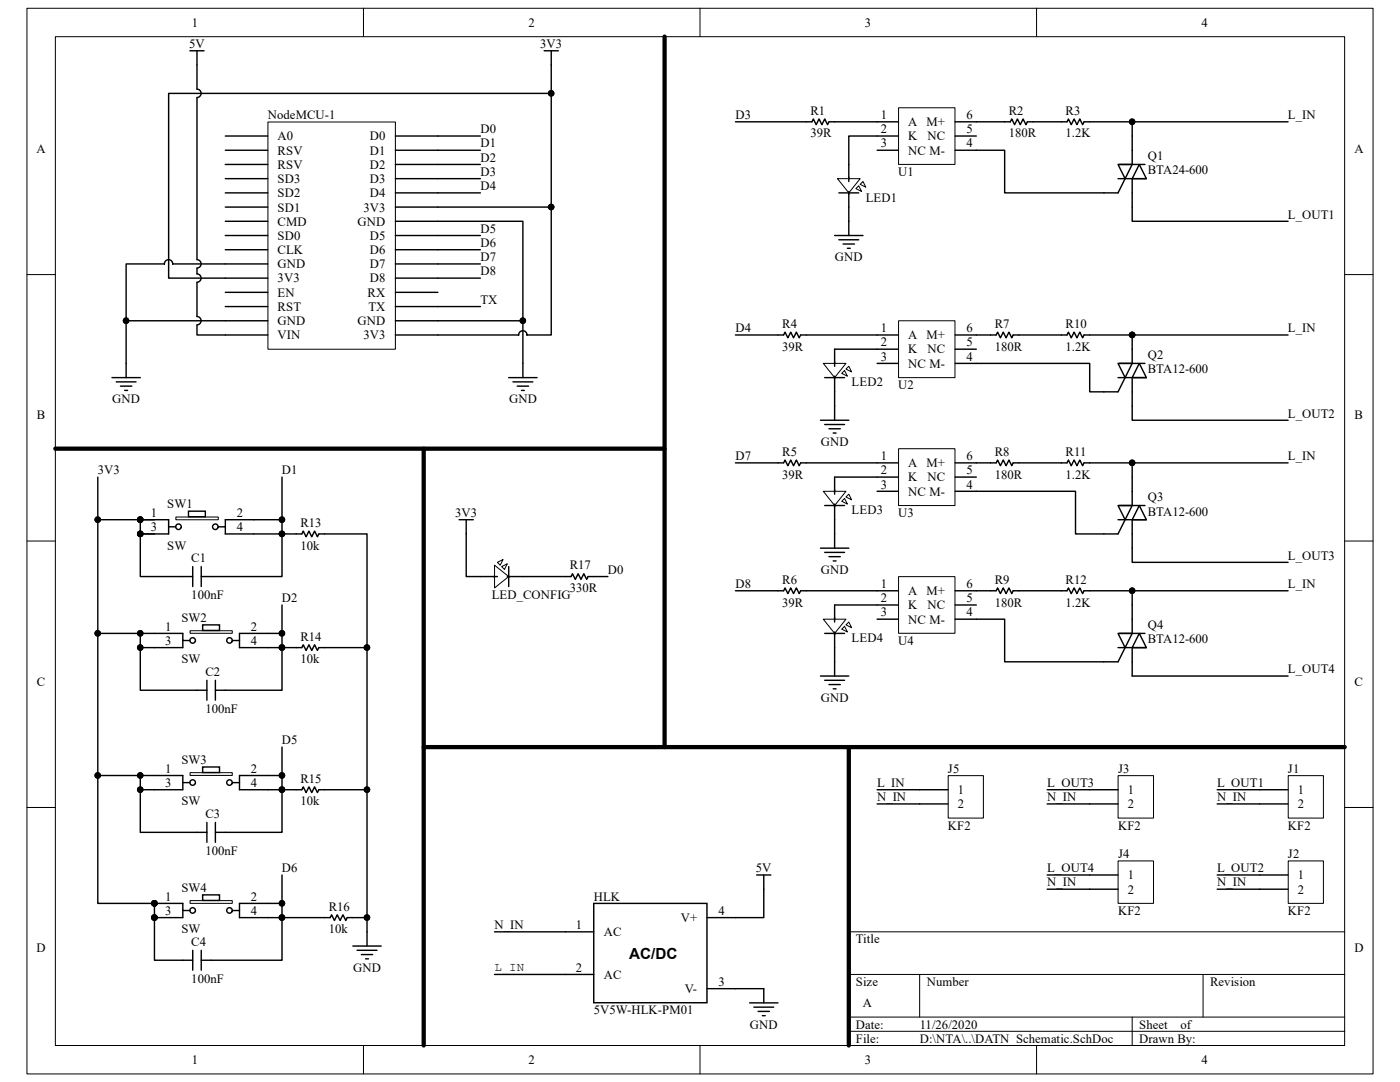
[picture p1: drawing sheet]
<svg xmlns="http://www.w3.org/2000/svg" width="279mm" height="216mm" viewBox="0 0 279 216" stroke-linecap="round" stroke-linejoin="round" font-family="sans-serif">
<path d="M5.4 1.7h268.6v212.6h-268.6z" fill="none" stroke="#000" stroke-width=".2"/>
<path d="M11.1 7.4h257.3v201.2h-257.3z" fill="#fff"/>
<g fill="none" stroke="#000" stroke-width=".2">
<path d="M11 7.3h257.4v201.3h-257.4zM72.5 1.6v5.7M139.7 1.6v5.7M206.9 1.6v5.7M5.4 54.8h5.6M268.4 54.8h5.6M5.4 108h5.6M268.4 108h5.6M5.4 161.1h5.6M268.4 161.1h5.6M169.4 194.4h99M183.5 194.4v8.5"/>
<path d="M240.1 194.4v8.5M268.4 185.9h-99v22.7M72.5 208.6v5.7M139.7 208.6v5.7M169.4 202.9h99M169.4 205.8h99M206.9 208.6v5.7M226 202.9v5.7"/>
</g>
<path d="M53.5 24.4h25.4v45.3h-25.4z" fill="#fff"/>
<path d="M53.5 24.3h25.4v45.4h-25.4z" fill="none" stroke="#000" stroke-width=".2"/>
<g fill="none" stroke="#000" stroke-width=".28">
<path d="M45 38.5h8.5M45 35.6h8.5M45 32.8h8.5M45 30h8.5M45 27.1h8.5M78.9 38.5h8.5M78.9 35.6h8.5M78.9 32.8h8.5M78.9 30h8.5M78.9 27.1h8.5M45 58.3h8.5M45 55.5h8.5"/>
<path d="M45 52.7h8.5M45 49.8h8.5M45 47h8.5M45 44.2h8.5M45 41.3h8.5M78.9 58.3h8.5M78.9 55.5h8.5M78.9 52.7h8.5M78.9 49.8h8.5M78.9 47h8.5M78.9 44.2h8.5M78.9 41.3h8.5"/>
<path d="M45 66.8h8.5M45 64h8.5M45 61.2h8.5M78.9 66.8h8.5M78.9 64h8.5M78.9 61.2h8.5"/>
</g>
<path d="M118.5 180.3h22.6v19.8h-22.6z" fill-rule="evenodd" fill="#fff" stroke="#000" stroke-width=".28"/>
<g fill="none" stroke="#000" stroke-width=".28">
<path d="M224.5 35.6l-1.4 2.9h-2.8M226 27.1v5.7M226 35.6v5.7M22.3 75.3h5.7M23.2 76.2h4M24 77h2.3M24.9 77.9h.6M25.2 72.5v2.8M101.5 75.3h5.7M102.4 76.2h3.9M103.2 77h2.3M104.1 77.9h.5"/>
<path d="M104.4 72.5v2.8M36.5 115h2M38.5 113.1v3.9M40.2 115h1.9M40.2 113.1v3.9M59.1 106.5h1.1l.3-.5 .6 1.1 .6-1.1 .5 1.1 .6-1.1 .5 1.1 .3-.6h1.2M39.3 137.7h2M41.3 135.7v4M43 137.7h2M43 135.7v4M59.1 129.2h1.1l.3-.5 .6 1.1 .6-1.1 .5 1.1 .6-1.1 .5 1.1 .3-.6h1.2M59.1 157.6h1.1l.3-.6 .6 1.1 .6-1.1 .5 1.1 .6-1.1 .5 1.1 .3-.5h1.2"/>
<path d="M39.3 166.1h2M41.3 164.1v4M43 164.1v4M43 166.1h2M36.5 191.6h2M38.5 189.6v4M40.2 189.6v4M40.2 191.6h1.9M64.8 183.1h1.1l.3-.6 .5 1.2 .6-1.2 .6 1.2 .5-1.2 .6 1.2 .3-.6h1.1M70.4 188.8h5.7M71.3 189.6h3.9M72.1 190.5h2.3"/>
<path d="M73 191.3h.5M73.2 185.9v2.9M112.8 185.9h5.7M112.8 194.4h5.7M141.1 183.1h5.7M141.1 197.3h5.7M152.4 197.3v2.8M149.6 200.1h5.7M150.5 201h3.9M151.3 201.8h2.3M152.1 202.7h.6"/>
</g>
<path d="M227.4 32.8l1.4 2.8h-2.8z" fill="#fff"/>
<path d="M227.4 32.8l1.4 2.8h-2.8z" fill="none" stroke="#000" stroke-width=".28"/>
<path d="M223.1 32.8h2.9l-1.5 2.8z" fill="#fff"/>
<path d="M223.1 32.8h2.9l-1.5 2.8zM223.1 35.6h5.7M223.4 32.8h5.1" fill="none" stroke="#000" stroke-width=".28"/>
<path d="M179.4 21.5h11.2v11.3h-11.2z" fill="#fff"/>
<path d="M179.3 21.5h11.3v11.3h-11.3z" fill="none" stroke="#000" stroke-width=".2"/>
<path d="M160.9 24.3h1.1l.3-.6 .6 1.2 .6-1.2 .5 1.2 .6-1.2 .6 1.2 .2-.6h1.2M175.1 24.3h4.2M175.1 27.1h4.2M175.1 30h4.2M190.6 24.3h4.2M190.6 27.1h4.2M190.6 30h4.2M200.5 24.3h1.1l.3-.6 .6 1.2 .5-1.2 .6 1.2 .6-1.2 .5 1.2 .3-.6h1.2M211.8 24.3h1.1l.3-.6 .6 1.2 .6-1.2 .5 1.2 .6-1.2 .6 1.2 .2-.6h1.2" fill="none" stroke="#000" stroke-width=".28"/>
<path d="M171.7 36.8l.5-.6 .6 1.2z" fill="#fff"/>
<path d="M171.7 36.8l.5-.6 .6 1.2z" fill="none" stroke="#000" stroke-width=".2"/>
<path d="M170.8 37.6l.6-.5 .5 1.1z" fill="#fff"/>
<path d="M170.8 37.6l.6-.5 .5 1.1z" fill="none" stroke="#000" stroke-width=".2"/>
<path d="M167.1 35.6h4.6l-2.3 2.9z" fill="#fff"/>
<path d="M167.1 35.6h4.6l-2.3 2.9z" fill="none" stroke="#000" stroke-width=".2"/>
<path d="M37.9 10.1h2.8M39.3 10.1v2.9M108.6 10.1h2.8M110 10.1v2.9M167.4 38.5h4M169.4 32.8v3.4M169.4 38.2v3.1M166.6 47h5.6M167.4 47.8h4M168.3 48.7h2.2M169.1 49.5h.6M169.4 44.2v2.8" fill="none" stroke="#000" stroke-width=".28"/>
<path d="M179.4 64.1h11.2v11.3h-11.2z" fill="#fff"/>
<path d="M179.3 64h11.3v11.4h-11.3z" fill="none" stroke="#000" stroke-width=".2"/>
<path d="M175.1 66.8h4.2M175.1 69.7h4.2M175.1 72.5h4.2M190.6 66.8h4.2M190.6 69.7h4.2M190.6 72.5h4.2" fill="none" stroke="#000" stroke-width=".28"/>
<path d="M179.4 89.6h11.2v11.3h-11.2z" fill="#fff"/>
<path d="M179.3 89.5h11.3v11.4h-11.3z" fill="none" stroke="#000" stroke-width=".2"/>
<path d="M175.1 92.4h4.2M175.1 95.2h4.2M175.1 98h4.2M190.6 92.4h4.2M190.6 95.2h4.2M190.6 98h4.2" fill="none" stroke="#000" stroke-width=".28"/>
<path d="M179.4 115.1h11.2v11.3h-11.2z" fill="#fff"/>
<path d="M179.3 115.1h11.3v11.3h-11.3z" fill="none" stroke="#000" stroke-width=".2"/>
<path d="M224.5 75.3l-1.4 2.9h-2.8M226 66.8v5.7M226 75.3v5.7M175.1 117.9h4.2M190.6 117.9h4.2M175.1 120.7h4.2M175.1 123.6h4.2M190.6 120.7h4.2M190.6 123.6h4.2" fill="none" stroke="#000" stroke-width=".28"/>
<circle cx="225.9" cy="66.8" r=".55" fill="#000" stroke="#000" stroke-width=".2"/>
<path d="M227.4 72.5l1.4 2.8h-2.8z" fill="#fff"/>
<path d="M227.4 72.5l1.4 2.8h-2.8z" fill="none" stroke="#000" stroke-width=".28"/>
<path d="M223.1 72.5h2.9l-1.5 2.8z" fill="#fff"/>
<path d="M223.1 72.5h2.9l-1.5 2.8zM223.1 75.3h5.7M223.4 72.5h5.1M226 95.2v5.7M224.5 103.7l-1.4 2.8h-2.8M226 103.7v5.7" fill="none" stroke="#000" stroke-width=".28"/>
<circle cx="225.9" cy="66.8" r=".55" fill="#000" stroke="#000" stroke-width=".2"/>
<path d="M227.4 100.9l1.4 2.8h-2.8z" fill="#fff"/>
<path d="M227.4 100.9l1.4 2.8h-2.8z" fill="none" stroke="#000" stroke-width=".28"/>
<path d="M223.1 100.9h2.9l-1.5 2.8z" fill="#fff"/>
<path d="M223.1 100.9h2.9l-1.5 2.8zM223.1 103.7h5.7M223.4 100.9h5.1M224.5 129.2l-1.4 2.9h-2.8M226 120.7v5.7M226 129.2v5.7" fill="none" stroke="#000" stroke-width=".28"/>
<path d="M227.4 126.4l1.4 2.8h-2.8z" fill="#fff"/>
<path d="M227.4 126.4l1.4 2.8h-2.8z" fill="none" stroke="#000" stroke-width=".28"/>
<path d="M223.1 126.4h2.9l-1.5 2.8z" fill="#fff"/>
<path d="M155.3 66.8h1.1l.3-.5 .5 1.1 .6-1.1 .6 1.1 .5-1.1 .6 1.1 .3-.6h1.1M197.7 66.8h1.1l.3-.5 .6 1.1 .5-1.1 .6 1.1 .6-1.1 .5 1.1 .3-.6h1.1M211.8 66.8h1.1l.3-.5 .6 1.1 .6-1.1 .5 1.1 .6-1.1 .6 1.1 .2-.6h1.2M155.3 92.4h1.1l.3-.6 .5 1.1 .6-1.1 .6 1.1 .5-1.1 .6 1.1 .3-.5h1.1M197.7 92.4h1.1l.3-.6 .6 1.1 .5-1.1 .6 1.1 .6-1.1 .5 1.1 .3-.5h1.1M211.8 92.4h1.1l.3-.6 .6 1.1 .6-1.1 .5 1.1 .6-1.1 .6 1.1 .2-.5h1.2M155.3 117.9h1.1l.3-.6 .5 1.1 .6-1.1 .6 1.1 .5-1.1 .6 1.1 .3-.5h1.1M197.7 117.9h1.1l.3-.6 .6 1.1 .5-1.1 .6 1.1 .6-1.1 .5 1.1 .3-.5h1.1M211.8 117.9h1.1l.3-.6 .6 1.1 .6-1.1 .5 1.1 .6-1.1 .6 1.1 .2-.5h1.2M223.1 126.4h2.9l-1.5 2.8zM223.1 129.2h5.7M223.4 126.4h5.1" fill="none" stroke="#000" stroke-width=".28"/>
<path d="M168.8 73.6l.6-.5 .6 1.1z" fill="#fff"/>
<path d="M168.8 73.6l.6-.5 .6 1.1z" fill="none" stroke="#000" stroke-width=".2"/>
<path d="M168.5 73.9l.6 1.2-1.1-.6z" fill="#fff"/>
<path d="M168.5 73.9l.6 1.2-1.1-.6z" fill="none" stroke="#000" stroke-width=".2"/>
<path d="M164.3 72.5h4.5l-2.2 2.8z" fill="#fff"/>
<path d="M164.3 72.5h4.5l-2.2 2.8z" fill="none" stroke="#000" stroke-width=".2"/>
<path d="M164.6 75.3h3.9M166.6 69.7v3.4M166.6 75.1v3.1" fill="none" stroke="#000" stroke-width=".28"/>
<path d="M169.4 98.6l.6 1.1-1.2-.5z" fill="#fff"/>
<path d="M169.4 98.6l.6 1.1-1.2-.5z" fill="none" stroke="#000" stroke-width=".2"/>
<path d="M168.5 99.5l.6 1.1-1.1-.6z" fill="#fff"/>
<path d="M168 100l.5-.5 .6 1.1z" fill="none" stroke="#000" stroke-width=".2"/>
<path d="M164.3 98h4.5l-2.2 2.9z" fill="#fff"/>
<path d="M164.3 98h4.5l-2.2 2.9z" fill="none" stroke="#000" stroke-width=".2"/>
<path d="M166.6 95.2v3.4M164.6 100.9h3.9M166.6 100.6v3.1" fill="none" stroke="#000" stroke-width=".28"/>
<path d="M169.4 124.1l.6 1.2-1.2-.6z" fill="#fff"/>
<path d="M168.8 124.7l.6-.6 .6 1.2z" fill="none" stroke="#000" stroke-width=".2"/>
<path d="M168.5 125l.6 1.1-1.1-.6z" fill="#fff"/>
<path d="M168 125.5l.5-.5 .6 1.1z" fill="none" stroke="#000" stroke-width=".2"/>
<path d="M164.3 123.6h4.5l-2.2 2.8z" fill="#fff"/>
<path d="M164.3 123.6h4.5l-2.2 2.8z" fill="none" stroke="#000" stroke-width=".2"/>
<g fill="none" stroke="#000" stroke-width=".28">
<path d="M163.7 83.9h5.7M164.6 84.7h3.9M165.4 85.6h2.3M166.3 86.4h.6M166.6 81v2.9M163.7 109.4h5.7M164.6 110.2h3.9M165.4 111.1h2.3M166.3 111.9h.6M166.6 106.5v2.9M163.7 134.9h5.7M164.6 126.4h3.9"/>
<path d="M164.6 135.7h3.9M165.4 136.6h2.3M166.3 137.4h.6M166.6 120.7v3.4M166.6 126.1v3.1M166.6 132.1v2.8"/>
</g>
<path d="M257.1 154.8h7v8.4h-7z" fill="#fff"/>
<path d="M257.1 154.8h7v8.4h-7z" fill="none" stroke="#000" stroke-width=".2"/>
<path d="M251.4 157.6h5.7M251.4 160.4h5.7" fill="none" stroke="#000" stroke-width=".28"/>
<path d="M257.1 171.8h7v8.5h-7z" fill="#fff"/>
<path d="M257.1 171.8h7v8.5h-7z" fill="none" stroke="#000" stroke-width=".2"/>
<path d="M251.4 174.6h5.7M251.4 177.4h5.7" fill="none" stroke="#000" stroke-width=".28"/>
<path d="M223.2 154.8h7v8.4h-7z" fill="#fff"/>
<path d="M223.1 154.8h7.1v8.4h-7.1z" fill="none" stroke="#000" stroke-width=".2"/>
<path d="M217.5 157.6h5.6M217.5 160.4h5.6" fill="none" stroke="#000" stroke-width=".28"/>
<path d="M223.2 171.8h7v8.5h-7z" fill="#fff"/>
<path d="M223.1 171.8h7.1v8.5h-7.1z" fill="none" stroke="#000" stroke-width=".2"/>
<path d="M217.5 174.6h5.6M217.5 177.4h5.6" fill="none" stroke="#000" stroke-width=".28"/>
<path d="M189.3 154.8h7v8.4h-7z" fill="#fff"/>
<path d="M189.2 154.8h7.1v8.4h-7.1z" fill="none" stroke="#000" stroke-width=".2"/>
<path d="M43.5 105.2a.55 .55 0 0 0-.7-.6 .55 .55 0 0 0-.2 .9 .55 .55 0 0 0 .9-.2M183.5 157.6h5.7M151 174.6h2.8M152.4 174.6v2.8M183.5 160.4h5.7" fill="none" stroke="#000" stroke-width=".28"/>
<path d="M35.1 103.2h8.5v.5h-8.5z" fill="#fff"/>
<path d="M35.1 103.2h8.5v.5h-8.5z" fill="none" stroke="#000" stroke-width=".2"/>
<path d="M37.6 102h3.4v1.1h-3.4z" fill-rule="evenodd" fill="#fff" stroke="#000" stroke-width=".28"/>
<path d="M28 103.7h5.7v1.4h1.4M33.7 105.1v1.4h-5.7M36.2 105.2a.55 .55 0 0 0-.7-.6 .55 .55 0 0 0-.3 .9 .55 .55 0 0 0 .9-.2M45 105.1v1.4h5.6M50.6 103.7h-5.6v1.4h-1.4M46.3 127.9a.55 .55 0 0 0-.6-.6 .55 .55 0 0 0-.3 .9 .55 .55 0 0 0 .9-.2" fill="none" stroke="#000" stroke-width=".28"/>
<g fill="#000" stroke="#000" stroke-width=".2">
<circle cx="28" cy="103.7" r=".55"/>
<circle cx="28" cy="106.5" r=".55"/>
</g>
<path d="M38 125.9h8.4v.5h-8.4z" fill="#fff"/>
<path d="M37.9 125.9h8.5v.5h-8.5z" fill="none" stroke="#000" stroke-width=".2"/>
<path d="M40.4 124.7h3.4v1.1h-3.4z" fill-rule="evenodd" fill="#fff" stroke="#000" stroke-width=".28"/>
<path d="M30.8 126.4h5.7v1.4h1.4M36.5 127.8v1.4h-5.7M39 127.9a.55 .55 0 0 0-.7-.6 .55 .55 0 0 0-.3 .9 .55 .55 0 0 0 1-.2M47.8 127.8v1.4h5.7M53.5 126.4h-5.7v1.4h-1.4M46.3 156.3a.55 .55 0 0 0-.6-.7 .55 .55 0 0 0-.3 .9 .55 .55 0 0 0 .9-.2" fill="none" stroke="#000" stroke-width=".28"/>
<path d="M38 154.2h8.4v.5h-8.4z" fill="#fff"/>
<path d="M37.9 154.2h8.5v.5h-8.5z" fill="none" stroke="#000" stroke-width=".2"/>
<path d="M40.4 153h3.4v1.1h-3.4z" fill-rule="evenodd" fill="#fff" stroke="#000" stroke-width=".28"/>
<path d="M30.8 154.7h5.7v1.5h1.4M36.5 156.2v1.4h-5.7M39 156.3a.55 .55 0 0 0-.7-.7 .55 .55 0 0 0-.3 .9 .55 .55 0 0 0 1-.2M47.8 156.2v1.4h5.7M53.5 154.7h-5.7v1.5h-1.4M46.3 181.8a.55 .55 0 0 0-.6-.7 .55 .55 0 0 0-.3 .9 .55 .55 0 0 0 .9-.2" fill="none" stroke="#000" stroke-width=".28"/>
<path d="M38 179.7h8.4v.6h-8.4z" fill="#fff"/>
<path d="M37.9 179.7h8.5v.6h-8.5z" fill="none" stroke="#000" stroke-width=".2"/>
<path d="M40.4 178.6h3.4v1.1h-3.4z" fill-rule="evenodd" fill="#fff" stroke="#000" stroke-width=".28"/>
<path d="M30.8 180.3h5.7v1.4h1.4M36.5 181.7v1.4h-5.7M39 181.8a.55 .55 0 0 0-.7-.7 .55 .55 0 0 0-.3 .9 .55 .55 0 0 0 1-.2M47.8 181.7v1.4h5.7M53.5 180.3h-5.7v1.4h-1.4" fill="none" stroke="#000" stroke-width=".28"/>
<g fill="#000" stroke="#000" stroke-width=".2">
<circle cx="30.8" cy="183.1" r=".55"/>
<circle cx="30.8" cy="180.2" r=".55"/>
</g>
<path d="M132.6 7.3v141.8h135.8M11 89.5h121.6M84.6 89.5v59.6M132.6 149.1h-48v59.5M169.4 149.1v59.5" fill="none" stroke="#000" stroke-width=".85"/>
<path d="M99.3 112.2l1.1-.6-.6 1.2z" fill="#fff"/>
<path d="M99.3 112.2l1.1-.6-.6 1.2z" fill="none" stroke="#000" stroke-width=".2"/>
<path d="M100.1 113.1l1.1-.6-.5 1.1z" fill="#fff"/>
<path d="M100.1 113.1l1.1-.6-.5 1.1z" fill="none" stroke="#000" stroke-width=".2"/>
<path d="M98.7 112.8l2.8 2.2-2.8 2.3z" fill="#fff"/>
<path d="M98.7 112.8l2.8 2.2-2.8 2.3z" fill="none" stroke="#000" stroke-width=".2"/>
<g fill="none" stroke="#000" stroke-width=".28">
<path d="M39.3 17.8a.84 .84 0 0 1 .8 .8 .84 .84 0 0 1-.8 .9M39.3 19.5v32.3a.84 .84 0 0 1 .8 .8 .84 .84 0 0 1-.8 .9M39.3 13v4.8M110 18.6h-76.3v36.9h11.3M110 13v53.8h-4.8M87.4 27.1h8.5M87.4 30h8.5M87.4 32.8h8.5M87.4 35.6h8.5M87.4 38.5h8.5M146.8 24.3h14.1M166.6 24.3h8.5"/>
<path d="M175.1 27.1h-5.7v5.7M194.8 30h5.7v8.5h19.8M194.8 24.3h5.7M206.2 24.3h5.6M217.5 24.3h8.5v2.8M226 24.3h31.1M34.5 52.7a.83 .83 0 0 0-.9-.9 .83 .83 0 0 0-.8 .9h-7.6v11.3M34.5 52.7h10.5M39.3 53.5v1.1a.84 .84 0 0 1 .8 .9 .84 .84 0 0 1-.8 .8v6.9a.84 .84 0 0 1 .8 .8 .84 .84 0 0 1-.8 .8M87.4 44.2h17v19.8M87.4 47h8.5M87.4 49.8h8.5"/>
<path d="M87.4 52.7h8.5M87.4 41.3h22.6M87.4 55.5h8.5M169.4 41.3v2.9M226 41.3v2.9h31.1M39.3 64.9v1.9h5.7M45 64h-19.8v8.5M87.4 64h17v8.5M87.4 66.8h16.1a.84 .84 0 0 1 .8-.8 .84 .84 0 0 1 .9 .8M87.4 61.2h8.5M146.8 66.8h8.5M160.9 66.8h14.2"/>
<path d="M166.6 69.7h8.5M166.6 78.2v2.8M194.8 72.5h22.7v5.7h2.8M194.8 66.8h2.9M203.3 66.8h8.5M217.5 66.8h39.6M19.5 95.2v85.1h11.3v11.3h5.7M56.3 95.2v8.5M146.8 92.4h8.5M160.9 92.4h14.2M166.6 95.2h8.5M194.8 98h19.8v8.5h5.7"/>
<path d="M194.8 92.4h2.9M203.3 92.4h8.5M217.5 92.4h8.5v2.8M226 81v2.9h31.1M226 92.4h31.1M19.5 103.7h11.3M28 103.7v2.8h2.8M28 106.5v8.5h8.5M50.6 103.7h5.7v11.3h-14.2M50.6 106.5h8.5M64.8 106.5h8.4v79.4M91.6 103.7h2.9"/>
<path d="M93 103.7v11.3h6.3M101.2 115h12.8l.3-.5 .5 1.1 .6-1.1 .5 1.1 .6-1.1 .6 1.1 .3-.6h3.9M101.5 113.1v3.9M146.8 117.9h8.5M160.9 117.9h14.2M166.6 103.7v2.8M194.8 117.9h2.9M203.3 117.9h8.5M217.5 117.9h8.5v2.8M226 109.4v2.8h31.1M226 117.9h31.1M19.5 126.4h11.3"/>
<path d="M28 126.4v2.8h2.8M28 129.2v8.5h11.3M53.5 129.2h5.6M53.5 126.4h2.8M56.3 120.7v17h-11.3M64.8 129.2h8.4M166.6 120.7h8.5M166.6 129.2v2.9M194.8 123.6h5.7v8.5h19.8M226 134.9h31.1M19.5 154.7h11.3M28 154.7v2.9h2.8"/>
<path d="M28 157.6v8.5h11.3M53.5 154.7h2.8v11.4h-11.3M53.5 157.6h5.6M56.3 149.1v5.6M64.8 157.6h8.4M175.1 157.6h8.4M209 157.6h8.5M242.9 157.6h8.5M56.3 174.6v17h-14.2M152.4 177.4v5.7h-5.6M175.1 160.4h8.4M209 160.4h8.5"/>
<path d="M209 174.6h8.5M209 177.4h8.5M242.9 160.4h8.5M242.9 174.6h8.5M242.9 177.4h8.5M53.5 183.1h11.3M53.5 180.3h2.8M70.4 183.1h2.8M98.7 185.9h14.1M98.7 194.4h14.1M146.8 197.3h5.6"/>
</g>
<g fill="#000" stroke="#000" stroke-width=".2">
<circle cx="110" cy="18.6" r=".55"/>
<circle cx="225.9" cy="24.3" r=".55"/>
<circle cx="110" cy="41.3" r=".55"/>
<circle cx="25.2" cy="64" r=".55"/>
<circle cx="104.3" cy="64" r=".55"/>
<circle cx="225.9" cy="66.8" r=".55"/>
<circle cx="225.9" cy="92.3" r=".55"/>
<circle cx="19.5" cy="103.7" r=".55"/>
<circle cx="28" cy="103.7" r=".55"/>
<circle cx="28" cy="106.5" r=".55"/>
<circle cx="56.3" cy="103.7" r=".55"/>
<circle cx="56.3" cy="106.5" r=".55"/>
<circle cx="225.9" cy="117.9" r=".55"/>
<circle cx="19.5" cy="126.4" r=".55"/>
<circle cx="28" cy="126.4" r=".55"/>
<circle cx="28" cy="129.2" r=".55"/>
<circle cx="56.3" cy="126.4" r=".55"/>
<circle cx="56.3" cy="129.2" r=".55"/>
<circle cx="73.2" cy="129.2" r=".55"/>
<circle cx="19.5" cy="154.7" r=".55"/>
<circle cx="28" cy="157.6" r=".55"/>
<circle cx="28" cy="154.7" r=".55"/>
<circle cx="56.3" cy="157.6" r=".55"/>
<circle cx="56.3" cy="154.7" r=".55"/>
<circle cx="73.2" cy="157.6" r=".55"/>
<circle cx="30.8" cy="183.1" r=".55"/>
<circle cx="30.8" cy="180.2" r=".55"/>
<circle cx="56.3" cy="180.2" r=".55"/>
<circle cx="56.3" cy="183.1" r=".55"/>
<circle cx="73.2" cy="183.1" r=".55"/>
</g>
<text font-size="3" x="125.6" y="191.3">AC/DC</text>
<g font-size="2.5">
<text x="38.3" y="5.3">1</text>
<text x="105.5" y="5.3">2</text>
<text x="172.6" y="5.3">3</text>
<text x="239.8" y="5.3">4</text>
<text x="37.8" y="9.6">5V</text>
<text x="107.8" y="9.6">3V3</text>
<text x="53.5" y="23.7">NodeMCU-1</text>
<text x="146.8" y="23.7">D3</text>
<text x="161.7" y="22.9">R1</text>
<text x="175.8" y="23.7">1</text>
<text x="192.9" y="23.7">6</text>
<text x="201.3" y="22.9">R2</text>
<text x="212.7" y="22.9">R3</text>
<text x="257" y="23.7">L_IN</text>
<text x="55.4" y="28">A0</text>
<text x="73.8" y="28">D0</text>
<text x="95.9" y="26.6">D0</text>
<text x="95.9" y="29.4">D1</text>
<text x="161.7" y="27.4">39R</text>
<text x="175.8" y="26.6">2</text>
<text x="175.8" y="29.4">3</text>
<text x="181.3" y="25.2">A</text>
<text x="181.3" y="28">K</text>
<text x="184.9" y="25.2">M+</text>
<text x="185.1" y="28">NC</text>
<text x="192.9" y="29.4">4</text>
<text x="192.9" y="26.6">5</text>
<text x="201.3" y="27.4">180R</text>
<text x="212.7" y="27.4">1.2K</text>
<text x="7.3" y="30.5">A</text>
<text x="55.4" y="33.7">RSV</text>
<text x="55.4" y="30.9">RSV</text>
<text x="73.8" y="33.7">D2</text>
<text x="73.8" y="30.9">D1</text>
<text x="95.9" y="32.3">D2</text>
<text x="95.9" y="35.1">D3</text>
<text x="179.3" y="35.1">U1</text>
<text x="181.3" y="30.9">NC M-</text>
<text x="229.1" y="32">Q1</text>
<text x="229.1" y="34.8">BTA24-600</text>
<text x="270.3" y="30.5">A</text>
<text x="55.4" y="39.4">SD2</text>
<text x="55.4" y="36.5">SD3</text>
<text x="73.8" y="39.4">D4</text>
<text x="73.8" y="36.5">D3</text>
<text x="95.9" y="37.9">D4</text>
<text x="172.8" y="40.2">LED1</text>
<text x="55.4" y="47.8">SD0</text>
<text x="55.4" y="45">CMD</text>
<text x="55.4" y="42.2">SD1</text>
<text x="71.4" y="45">GND</text>
<text x="72.5" y="42.2">3V3</text>
<text x="73.8" y="47.8">D5</text>
<text x="95.9" y="46.4">D5</text>
<text x="257" y="43.6">L_OUT1</text>
<text x="55.4" y="53.5">GND</text>
<text x="55.4" y="50.7">CLK</text>
<text x="73.8" y="53.5">D7</text>
<text x="73.8" y="50.7">D6</text>
<text x="95.9" y="49.3">D6</text>
<text x="95.9" y="52.1">D7</text>
<text x="166.6" y="52.1">GND</text>
<text x="55.4" y="59.2">EN</text>
<text x="55.4" y="56.3">3V3</text>
<text x="73.4" y="59.2">RX</text>
<text x="73.8" y="56.3">D8</text>
<text x="95.9" y="54.9">D8</text>
<text x="55.4" y="64.9">GND</text>
<text x="55.4" y="62">RST</text>
<text x="71.4" y="64.9">GND</text>
<text x="73.5" y="62">TX</text>
<text x="95.9" y="60.6">TX</text>
<text x="156.1" y="65.4">R4</text>
<text x="198.5" y="65.4">R7</text>
<text x="212.7" y="65.4">R10</text>
<text x="55.4" y="67.7">VIN</text>
<text x="72.5" y="67.7">3V3</text>
<text x="146.8" y="66.3">D4</text>
<text x="156.1" y="70">39R</text>
<text x="175.8" y="66.3">1</text>
<text x="175.8" y="69.1">2</text>
<text x="175.8" y="72">3</text>
<text x="181.3" y="67.7">A</text>
<text x="181.3" y="70.5">K</text>
<text x="184.9" y="67.7">M+</text>
<text x="185.1" y="70.5">NC</text>
<text x="192.9" y="72">4</text>
<text x="192.9" y="69.1">5</text>
<text x="192.9" y="66.3">6</text>
<text x="198.5" y="70">180R</text>
<text x="212.7" y="70">1.2K</text>
<text x="229.1" y="71.7">Q2</text>
<text x="257" y="66.3">L_IN</text>
<text x="170" y="77">LED2</text>
<text x="179.3" y="77.6">U2</text>
<text x="181.3" y="73.4">NC M-</text>
<text x="229.1" y="74.5">BTA12-600</text>
<text x="7.4" y="83.6">B</text>
<text x="22.4" y="80.5">GND</text>
<text x="101.6" y="80.5">GND</text>
<text x="257" y="83.3">L_OUT2</text>
<text x="270.3" y="83.6">B</text>
<text x="163.8" y="89">GND</text>
<text x="19.5" y="94.7">3V3</text>
<text x="56.3" y="94.7">D1</text>
<text x="146.8" y="91.8">D7</text>
<text x="156.1" y="91">R5</text>
<text x="156.1" y="95.5">39R</text>
<text x="175.8" y="91.8">1</text>
<text x="175.8" y="94.7">2</text>
<text x="181.3" y="93.2">A</text>
<text x="184.9" y="93.2">M+</text>
<text x="192.9" y="94.7">5</text>
<text x="192.9" y="91.8">6</text>
<text x="198.5" y="91">R8</text>
<text x="198.5" y="95.5">180R</text>
<text x="212.7" y="91">R11</text>
<text x="212.7" y="95.5">1.2K</text>
<text x="257" y="91.8">L_IN</text>
<text x="33.4" y="101.4">SW1</text>
<text x="175.8" y="97.5">3</text>
<text x="181.3" y="96.1">K</text>
<text x="181.3" y="98.9">NC M-</text>
<text x="185.1" y="96.1">NC</text>
<text x="192.9" y="97.5">4</text>
<text x="229.1" y="100">Q3</text>
<text x="30.1" y="103.2">1</text>
<text x="30.1" y="106">3</text>
<text x="47.2" y="103.2">2</text>
<text x="47.2" y="106">4</text>
<text x="59.9" y="105.2">R13</text>
<text x="90.8" y="103.2">3V3</text>
<text x="170" y="102.6">LED3</text>
<text x="179.3" y="103.2">U3</text>
<text x="229.1" y="102.9">BTA12-600</text>
<text x="33.4" y="109.7">SW</text>
<text x="38.2" y="112.2">C1</text>
<text x="59.9" y="109.7">10k</text>
<text x="113.7" y="113.6">R17</text>
<text x="257" y="111.7">L_OUT3</text>
<text x="38.2" y="119.6">100nF</text>
<text x="98.1" y="119.6">LED_CONFIG</text>
<text x="113.7" y="118.2">330R</text>
<text x="121.3" y="114.5">D0</text>
<text x="146.8" y="117.3">D8</text>
<text x="156.1" y="116.5">R6</text>
<text x="163.8" y="114.5">GND</text>
<text x="175.8" y="117.3">1</text>
<text x="181.3" y="118.7">A</text>
<text x="184.9" y="118.7">M+</text>
<text x="192.9" y="117.3">6</text>
<text x="198.5" y="116.5">R9</text>
<text x="212.7" y="116.5">R12</text>
<text x="257" y="117.3">L_IN</text>
<text x="32.9" y="125.8">1</text>
<text x="36.2" y="124.1">SW2</text>
<text x="50" y="125.8">2</text>
<text x="56.3" y="120.2">D2</text>
<text x="156.1" y="121">39R</text>
<text x="175.8" y="120.2">2</text>
<text x="175.8" y="123">3</text>
<text x="181.3" y="121.6">K</text>
<text x="181.3" y="124.4">NC M-</text>
<text x="185.1" y="121.6">NC</text>
<text x="192.9" y="123">4</text>
<text x="192.9" y="120.2">5</text>
<text x="198.5" y="121">180R</text>
<text x="212.7" y="121">1.2K</text>
<text x="229.1" y="125.6">Q4</text>
<text x="32.9" y="128.7">3</text>
<text x="50" y="128.7">4</text>
<text x="59.9" y="127.8">R14</text>
<text x="170" y="128.1">LED4</text>
<text x="179.3" y="128.7">U4</text>
<text x="229.1" y="128.4">BTA12-600</text>
<text x="7.4" y="136.8">C</text>
<text x="36.2" y="132.4">SW</text>
<text x="41" y="134.9">C2</text>
<text x="59.9" y="132.4">10k</text>
<text x="257" y="134.3">L_OUT4</text>
<text x="270.3" y="136.8">C</text>
<text x="41" y="142.3">100nF</text>
<text x="163.8" y="140">GND</text>
<text x="56.3" y="148.5">D5</text>
<text x="32.9" y="154.2">1</text>
<text x="36.2" y="152.5">SW3</text>
<text x="50" y="154.2">2</text>
<text x="189.2" y="154.2">J5</text>
<text x="223.1" y="154.2">J3</text>
<text x="257" y="154.2">J1</text>
<text x="32.9" y="157">3</text>
<text x="36.2" y="160.7">SW</text>
<text x="50" y="157">4</text>
<text x="59.9" y="156.2">R15</text>
<text x="59.9" y="160.7">10k</text>
<text x="175" y="157">L_IN</text>
<text x="175" y="159.8">N_IN</text>
<text x="191.2" y="158.5">1</text>
<text x="191.2" y="161.3">2</text>
<text x="209" y="157">L_OUT3</text>
<text x="209" y="159.8">N_IN</text>
<text x="225.1" y="158.5">1</text>
<text x="225.1" y="161.3">2</text>
<text x="242.9" y="157">L_OUT1</text>
<text x="242.9" y="159.8">N_IN</text>
<text x="259" y="158.5">1</text>
<text x="259" y="161.3">2</text>
<text x="41" y="163.3">C3</text>
<text x="189.2" y="165.5">KF2</text>
<text x="223.1" y="165.5">KF2</text>
<text x="257" y="165.5">KF2</text>
<text x="41" y="170.6">100nF</text>
<text x="223.1" y="171.2">J4</text>
<text x="257" y="171.2">J2</text>
<text x="32.9" y="179.7">1</text>
<text x="36.2" y="178">SW4</text>
<text x="50" y="179.7">2</text>
<text x="56.3" y="174">D6</text>
<text x="118.5" y="179.7">HLK</text>
<text x="150.9" y="174">5V</text>
<text x="209" y="174">L_OUT4</text>
<text x="209" y="176.9">N_IN</text>
<text x="225.1" y="175.5">1</text>
<text x="225.1" y="178.3">2</text>
<text x="242.9" y="174">L_OUT2</text>
<text x="242.9" y="176.9">N_IN</text>
<text x="259" y="175.5">1</text>
<text x="259" y="178.3">2</text>
<text x="32.9" y="182.5">3</text>
<text x="50" y="182.5">4</text>
<text x="65.6" y="181.7">R16</text>
<text x="98.7" y="185.4">N_IN</text>
<text x="114.9" y="185.4">1</text>
<text x="135.8" y="184">V+</text>
<text x="143.4" y="182.5">4</text>
<text x="223.1" y="182.5">KF2</text>
<text x="257" y="182.5">KF2</text>
<text x="7.3" y="190">D</text>
<text x="36.2" y="186.2">SW</text>
<text x="38.2" y="188.8">C4</text>
<text x="65.6" y="186.2">10k</text>
<text x="120.5" y="186.8">AC</text>
<text x="170.8" y="188.2">Title</text>
<text x="270.3" y="190">D</text>
<text x="38.2" y="196.2">100nF</text>
<text x="70.5" y="193.9">GND</text>
<text x="98.7" y="193.7">L_IN</text>
<text x="114.9" y="193.9">2</text>
<text x="120.5" y="195.3">AC</text>
<text x="143.4" y="196.7">3</text>
<text x="170.8" y="196.7">Size</text>
<text x="184.9" y="196.7">Number</text>
<text x="241.5" y="196.7">Revision</text>
<text x="118.5" y="202.4">5V5W-HLK-PM01</text>
<text x="136.7" y="198.2">V-</text>
<text x="172.2" y="201">A</text>
<text x="149.6" y="205.2">GND</text>
<text x="170.8" y="205.2">Date:</text>
<text x="170.8" y="208.1">File:</text>
<text x="183.5" y="205.2">11/26/2020</text>
<text x="183.5" y="208.1">D:\NTA\..\DATN_Schematic.SchDoc</text>
<text x="227.4" y="205.2">Sheet</text>
<text x="227.4" y="208.1">Drawn By:</text>
<text x="235.6" y="205.2">of</text>
<text x="38.3" y="212.3">1</text>
<text x="105.5" y="212.3">2</text>
<text x="172.6" y="212.3">3</text>
<text x="239.8" y="212.3">4</text>
</g>
</svg>
